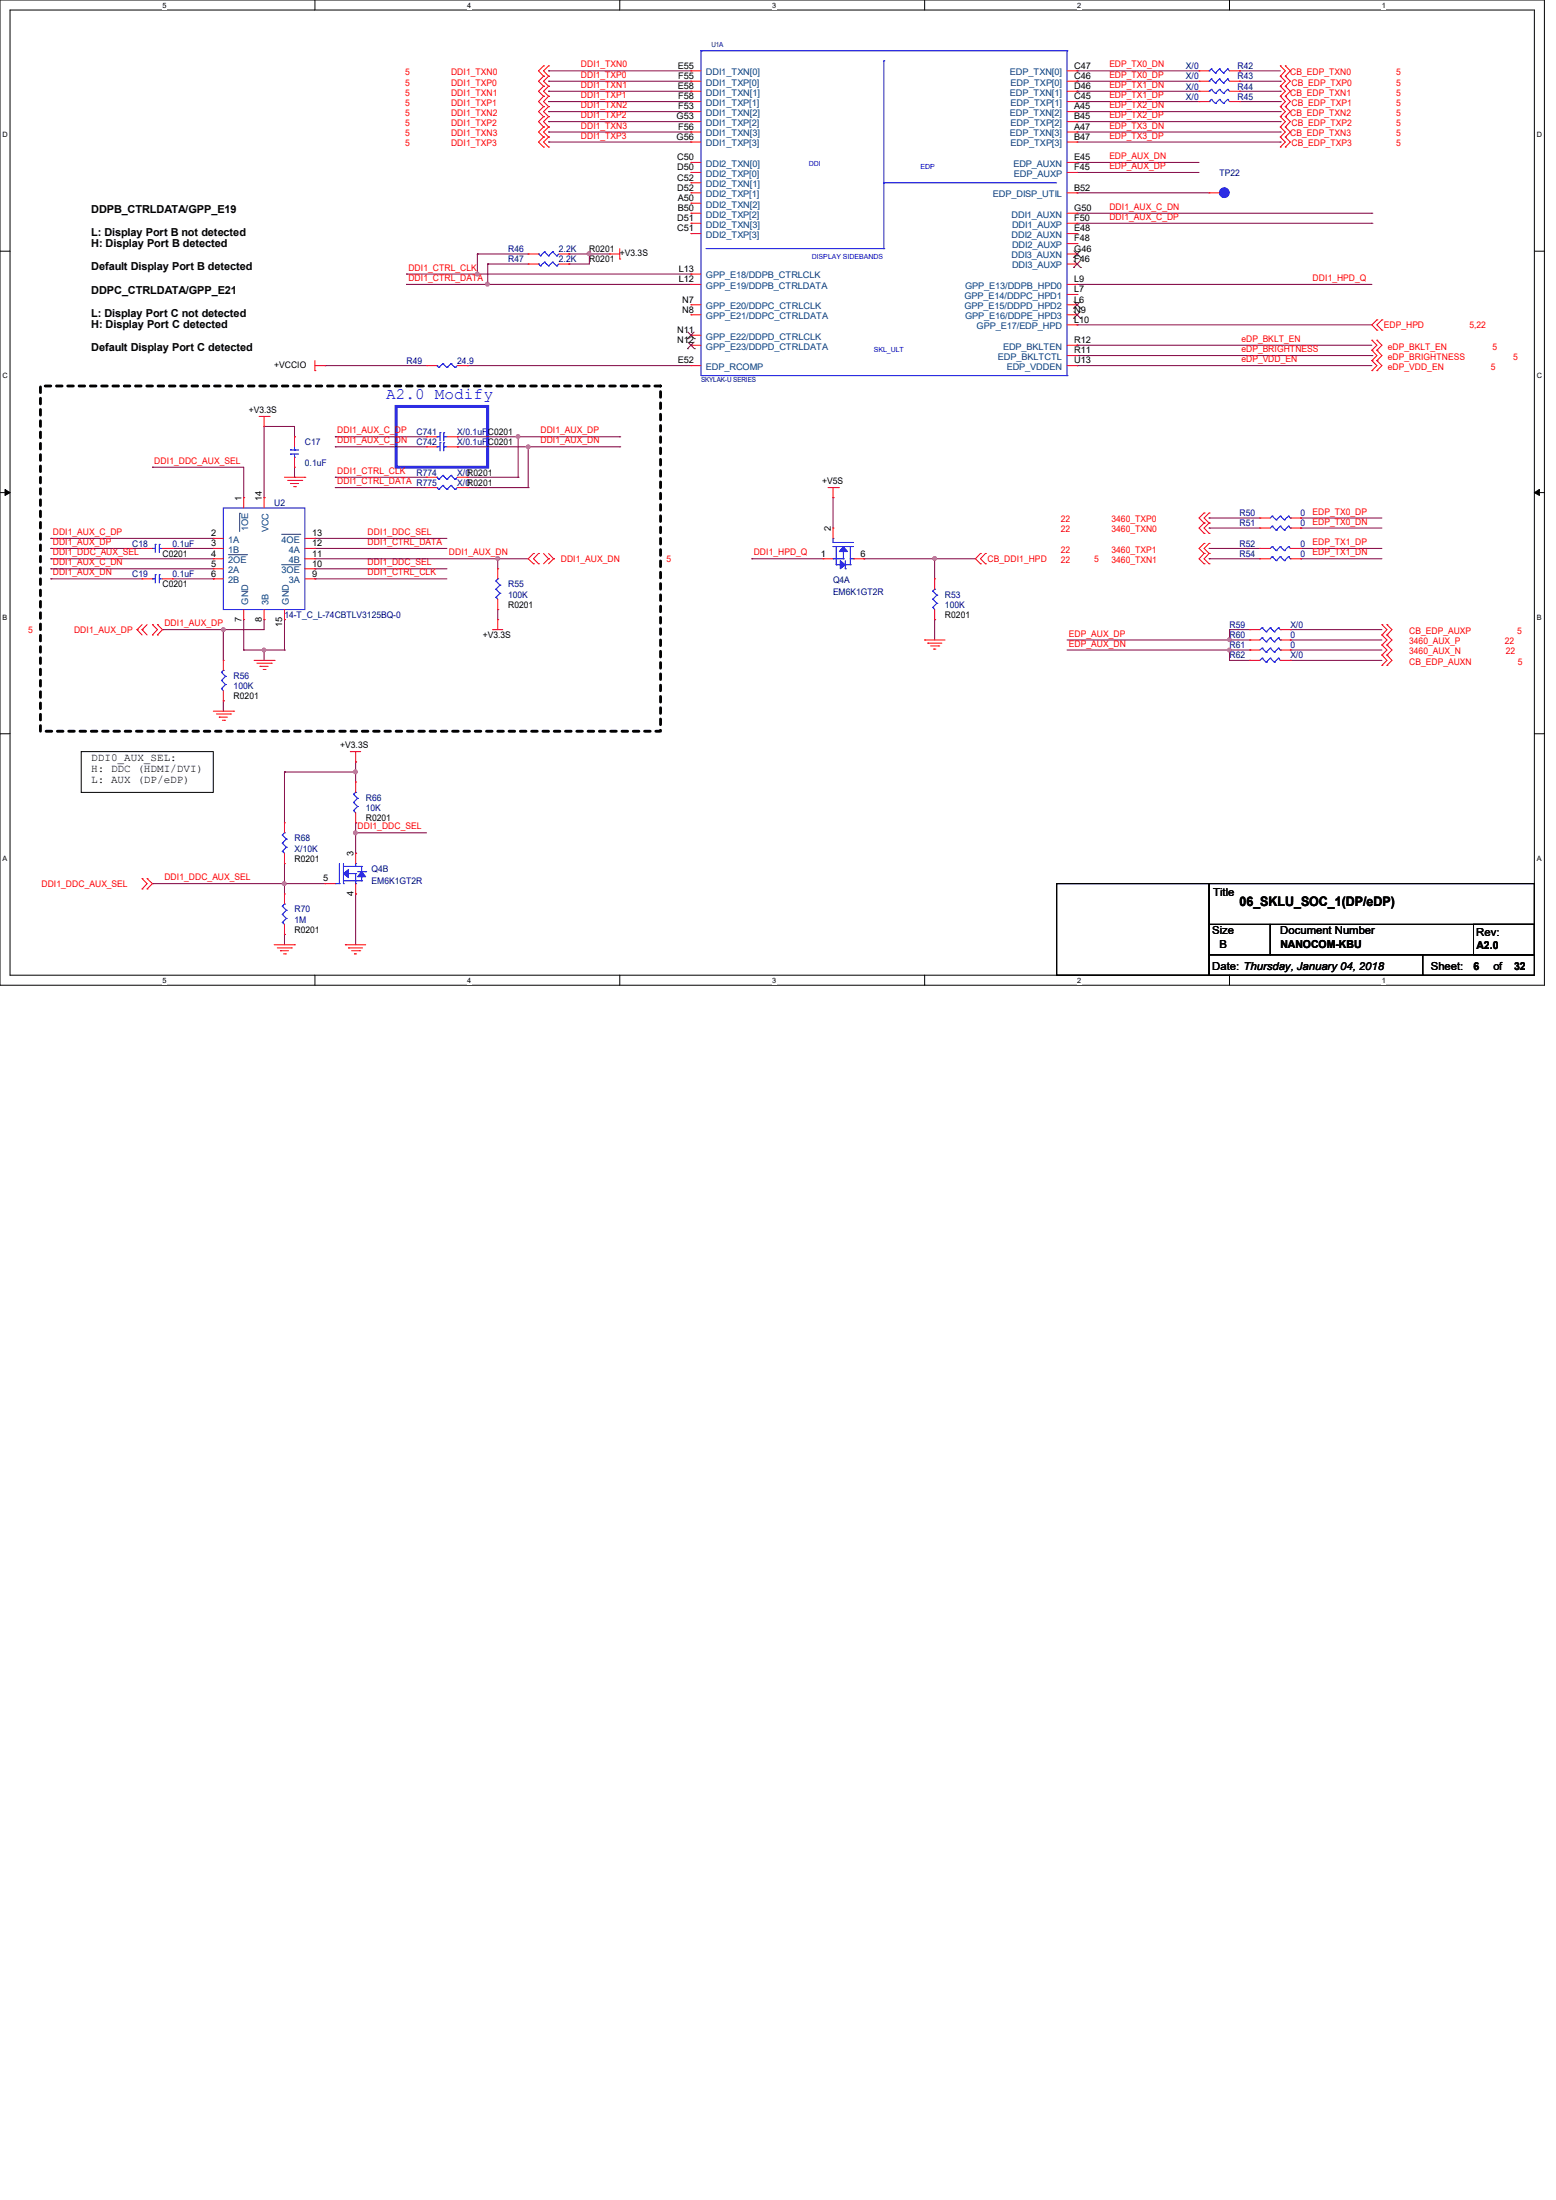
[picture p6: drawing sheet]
<svg xmlns="http://www.w3.org/2000/svg" width="210mm" height="297mm" viewBox="0 0 210 297" stroke-linecap="round" stroke-linejoin="round" font-family="sans-serif">
<path d="M0 0h208.4v133h-208.4zM1.4 1.4h205.7v130.3h-205.7z" fill="none" stroke="#000" stroke-width=".13"/>
<g fill="#fff">
<path d="M21.9 .1h.6v1.1h-.6z"/>
<path d="M21.9 131.8h.6v1.1h-.6z"/>
</g>
<path d="M42.5 0v1.4M42.5 131.7v1.3" fill="none" stroke="#000" stroke-width=".13"/>
<g fill="#fff">
<path d="M63.1 .1h.5v1.1h-.5z"/>
<path d="M63.1 131.8h.5v1.1h-.5z"/>
</g>
<path d="M83.7 0v1.4M83.7 131.7v1.3" fill="none" stroke="#000" stroke-width=".13"/>
<g fill="#fff">
<path d="M104.2 .1h.6v1.1h-.6z"/>
<path d="M104.2 131.8h.6v1.1h-.6z"/>
</g>
<path d="M124.8 0v1.4M124.8 131.7v1.3" fill="none" stroke="#000" stroke-width=".13"/>
<g fill="#fff">
<path d="M145.4 .1h.5v1.1h-.5z"/>
<path d="M145.4 131.8h.5v1.1h-.5z"/>
</g>
<path d="M165.9 0v1.4M165.9 131.7v1.3" fill="none" stroke="#000" stroke-width=".13"/>
<g fill="#fff">
<path d="M186.5 .1h.6v1.1h-.6z"/>
<path d="M186.5 131.8h.6v1.1h-.6z"/>
<path d="M.3 17.6h.8v1.1h-.8z"/>
<path d="M207.4 17.6h.8v1.1h-.8z"/>
<path d="M.3 50.2h.8v1.1h-.8z"/>
<path d="M207.4 50.2h.8v1.1h-.8z"/>
</g>
<path d="M0 33.9h1.4M207.1 33.9h1.3" fill="none" stroke="#000" stroke-width=".13"/>
<g fill="#fff">
<path d="M.3 82.8h.7v1.1h-.7z"/>
<path d="M207.4 82.8h.7v1.1h-.7z"/>
</g>
<path d="M0 66.5h1.4M207.1 66.5h1.3" fill="none" stroke="#000" stroke-width=".13"/>
<path d="M.7 66.1l.7 .4-.7 .4zM207.1 66.5l.7-.4v.8z" fill="#000" stroke="#000" stroke-width=".13"/>
<g fill="#fff">
<path d="M.3 115.3h.7v1.1h-.7z"/>
<path d="M207.4 115.3h.7v1.1h-.7z"/>
</g>
<path d="M0 99.1h1.4M207.1 99.1h1.3M11 101.5h17.8v5.5h-17.8zM142.6 119.3h20.6v12.4h-20.6zM163.2 119.3h43.9v5.5h-43.9zM163.2 124.8h8.2v4.1h-8.2zM163.2 128.9h28.8v2.8h-28.8zM171.4 124.8h35.7v4.1h-35.7zM192 128.9h15.1v2.8h-15.1zM198.9 124.8h8.2v4.1h-8.2z" fill="none" stroke="#000" stroke-width=".13"/>
<path d="M5.5 52.1h83.7v46.6h-83.7z" fill="none" stroke="#000" stroke-width=".38" stroke-dasharray=".8"/>
<path d="M53.5 54.9h12.3v8.2h-12.3z" fill="none" stroke="#00f" stroke-width=".38"/>
<g fill="none" stroke="#800040" stroke-width=".13">
<path d="M74 9.6h.1M74 11h.1M74 12.3h.1M74 13.7h.1M74 15.1h.1M74 16.4h.1M74 17.8h.1M74 19.2h.1M74 9.6h19.3M74 11h19.3M74 12.3h19.3M74 13.7h19.3"/>
<path d="M74 15.1h19.3M74 16.4h19.3M74 17.8h19.3M74 19.2h19.3M145.4 9.6h.1M145.4 11h.1M145.4 12.3h.1M145.4 13.7h.1M145.4 9.6h16.4M145.4 11h16.4M145.4 12.3h16.4M145.4 13.7h16.4"/>
<path d="M145.4 15.1h27.4M145.4 16.4h27.4M145.4 17.8h27.4M145.4 19.2h27.4M167.3 9.6h.1M167.3 9.6h5.5M167.3 11h5.5M167.3 12.3h5.5M167.3 13.7h5.5M172.8 15.1h.1M172.8 16.4h.1M172.8 17.8h.1"/>
<path d="M172.8 19.2h.1M172.8 11h.1M172.8 12.3h.1M172.8 13.7h.1M54.9 37h.1M54.9 38.4h.1M54.9 38.4h38.4M54.9 37h38.4M64.4 37h.1M64.4 34.3h.1M64.4 34.3h6.9M64.4 34.3v2.7"/>
<path d="M65.8 38.4h.1M65.8 35.6h.1M65.8 35.6h5.5M65.8 35.6v2.8M76.8 35.6h.1M76.8 34.3h.1M76.8 34.3h5.5M79.5 34.3h.1M79.5 34.3v1.3h-2.7M145.4 21.9h.1M145.4 23.3h.1M145.4 38.4h.1"/>
<path d="M145.4 26h.1M145.4 21.9h16.4M145.4 23.3h16.4M145.4 28.8h39.8M145.4 30.1h39.8M145.4 38.4h39.8M145.4 26h17.8M185.2 28.8h.1M185.2 30.1h.1M35.6 57.6h.1M35.6 57.6v9.6M35.6 57.6h4.2v1.4"/>
<path d="M39.8 59h.1M43.9 49.4h.1M43.9 49.4h13.7M45.3 59h.1M45.3 59h12.3M61.7 59h.1M61.7 59h22M63.1 49.4h.1M63.1 49.4h30.2M69.9 59h.1M69.9 59v5.4M83.7 59h.1"/>
<path d="M145.4 46.6h.1M145.4 49.4h.1M145.4 43.9h.1M145.4 46.6h39.8M145.4 48h39.8M145.4 49.4h39.8M145.4 43.9h39.8M185.2 48h.1M6.9 72.7h.1M6.9 74h.1M6.9 75.4h.1M6.9 78.1h.1"/>
<path d="M6.9 76.8h.1M6.9 75.4h21.9M6.9 74h12.3M6.9 72.7h21.9M6.9 78.1h12.3M6.9 76.8h21.9M20.6 63.1h.1M20.6 63.1h12.3v4.1M23.3 74h5.5M23.3 78.1h5.5M28.8 74h.1M28.8 78.1h.1"/>
<path d="M32.9 67.2h.1M35.6 67.2h.1M39.8 64.4h.1M39.8 63.1v1.3M42.5 76.8h.1M42.5 78.1h.1M42.5 74h.1M42.5 72.7h.1M42.5 75.4h28.8M42.5 74h17.8M42.5 72.7h17.8M42.5 78.1h17.8"/>
<path d="M42.5 76.8h17.8M45.3 64.4h.1M45.3 65.8h.1M45.3 60.3h.1M45.3 60.3h12.3M45.3 64.4h12.3M45.3 65.8h12.3M61.7 60.3h.1M61.7 60.3h22M63.1 64.4h6.8M63.1 65.8h8.2M67.2 75.4h.1"/>
<path d="M67.2 75.4v1.4M69.9 64.4h.1M71.3 65.8h.1M71.3 60.3h.1M71.3 60.3v5.5M83.7 60.3h.1M101.5 75.4h.1M101.5 75.4h9.6M112.4 67.2h.1M112.4 67.2v4.1M116.6 75.4h.1M116.6 75.4h15.1"/>
<path d="M126.2 75.4h.1M126.2 75.4v2.7M163.2 69.9h.1M163.2 71.3h.1M163.2 74h.1M163.2 75.4h.1M163.2 75.4h6.9M163.2 69.9h6.9M163.2 71.3h6.9M163.2 74h6.9M175.6 69.9h.1M175.6 71.3h.1"/>
<path d="M175.6 74h.1M175.6 75.4h.1M175.6 75.4h10.9M175.6 69.9h10.9M175.6 71.3h10.9M175.6 74h10.9M21.9 85h.1M30.1 94.6h.1M30.1 85h.1M30.1 85v4.2M30.1 94.6v1.4M32.9 87.8h.1"/>
<path d="M32.9 87.8h5.5M32.9 83.7v4.1M35.6 87.8h.1M35.6 83.7h.1M35.6 83.7v1.3h-13.7M35.6 87.8v1.4M38.4 83.7h.1M38.4 87.8h.1M38.4 83.7v4.1M67.2 82.3h.1M67.2 82.3v1.4M126.2 83.7h.1"/>
<path d="M126.2 83.7v2.7M144 86.4h24.7M144 87.8h24.7M165.9 87.8h.1M165.9 86.4h.1M165.9 85h.1M165.9 85v1.4M165.9 87.8v1.4h2.8M165.9 85h2.8M168.7 87.8h.1M168.7 89.2h.1M174.2 86.4h.1"/>
<path d="M174.2 87.8h.1M174.2 85h.1M174.2 89.2h.1M174.2 86.4h12.3M174.2 87.8h12.3M174.2 85h12.3M174.2 89.2h12.3M20.6 119.3h.1M20.6 119.3h23.3M38.4 104.2h.1M38.4 119.3h.1M38.4 104.2v6.9"/>
<path d="M38.4 116.6v4.1M38.4 104.2h9.6M48 104.2h.1M48 115.2h.1M48 112.4h.1M48 102.9h.1M48 111.1h.1M48 102.9v2.7M48 111.1v4.1M48 112.4h9.6M38.4 126.2h.1M38.4 126.2v1.4"/>
<path d="M48 120.7h.1M48 120.7v6.9"/>
</g>
<g fill="#f0f" stroke="#f0f" stroke-width=".13">
<circle cx="65.8" cy="38.4" r=".25"/>
<circle cx="64.4" cy="37" r=".25"/>
<circle cx="79.5" cy="34.2" r=".25"/>
<circle cx="48" cy="112.4" r=".25"/>
<circle cx="48" cy="104.2" r=".25"/>
<circle cx="38.4" cy="119.3" r=".25"/>
<circle cx="126.2" cy="75.4" r=".25"/>
<circle cx="165.9" cy="86.3" r=".24"/>
<circle cx="165.9" cy="87.7" r=".24"/>
<circle cx="35.6" cy="87.7" r=".24"/>
<circle cx="30.1" cy="85" r=".25"/>
<circle cx="67.2" cy="75.4" r=".25"/>
<circle cx="69.9" cy="58.9" r=".24"/>
<circle cx="71.3" cy="60.3" r=".25"/>
</g>
<g fill="none" stroke="#f00" stroke-width=".13">
<path d="M73.4 8.9h.1M73.4 10.3h.1M73.4 11.6h.1M73.4 13h.1M73.4 14.4h.1M73.4 15.7h.1M73.4 17.1h.1M73.4 18.5h.1M73.4 19.9h.1M73.4 8.9l-.7 .7 .7 .7M73.4 10.3l-.7 .7 .7 .6M73.4 11.6l-.7 .7 .7 .7"/>
<path d="M73.4 13l-.7 .7 .7 .7M73.4 14.4l-.7 .7 .7 .6M73.4 15.7l-.7 .7 .7 .7M73.4 17.1l-.7 .7 .7 .7M73.4 18.5l-.7 .7 .7 .7M74 8.9h.1M74 10.3h.1M74 11.6h.1M74 13h.1M74 14.4h.1M74 15.7h.1M74 17.1h.1"/>
<path d="M74 18.5h.1M74 19.9h.1M74 8.9l-.6 .7 .6 .7M74 10.3l-.6 .7 .6 .6M74 11.6l-.6 .7 .6 .7M74 13l-.6 .7 .6 .7M74 14.4l-.6 .7 .6 .6M74 15.7l-.6 .7 .6 .7M74 17.1l-.6 .7 .6 .7M74 18.5l-.6 .7 .6 .7M93.3 9.6h.1M93.3 12.3h.1"/>
<path d="M93.3 15.1h.1M93.3 17.8h.1M93.3 11h.1M93.3 13.7h.1M93.3 16.4h.1M93.3 19.2h.1M93.3 13.7h1.3M93.3 11h1.3M93.3 12.3h1.3M93.3 9.6h1.3M93.3 15.1h1.3M93.3 17.8h1.3"/>
<path d="M93.3 16.4h1.3M93.3 19.2h1.3M144 13.7h1.4M144 11h1.4M144 12.3h1.4M144 9.6h1.4M144 15.1h1.4M144 17.8h1.4M144 16.4h1.4M144 19.2h1.4M145.4 9.6h.1M145.4 12.3h.1"/>
<path d="M145.4 15.1h.1M145.4 17.8h.1M145.4 11h.1M145.4 13.7h.1M145.4 16.4h.1M145.4 19.2h.1M161.8 13.7h.1M161.8 11h.1M161.8 12.3h.1M161.8 9.6h.1M161.8 13.7h1.4M161.8 11h1.4"/>
<path d="M161.8 12.3h1.4M161.8 9.6h1.4M165.9 13.7h1.4M165.9 11h1.4M165.9 12.3h1.4M165.9 9.6h1.4M167.3 13.7h.1M167.3 11h.1M167.3 12.3h.1M167.3 9.6h.1M172.8 10.3h.1M172.8 11.6h.1"/>
<path d="M172.8 8.9h.1M172.8 13h.1M172.8 14.4h.1M172.8 15.7h.1M172.8 17.1h.1M172.8 18.5h.1M172.8 19.9h.1M172.8 10.3l.7 .7-.7 .6M172.8 8.9l.7 .7-.7 .7M172.8 13l.7 .7-.7 .7M172.8 11.6l.7 .7-.7 .7M172.8 15.7l.7 .7-.7 .7"/>
<path d="M172.8 14.4l.7 .7-.7 .6M172.8 18.5l.7 .7-.7 .7M172.8 17.1l.7 .7-.7 .7M173.5 10.3h.1M173.5 11.6h.1M173.5 8.9h.1M173.5 13h.1M173.5 14.4h.1M173.5 15.7h.1M173.5 17.1h.1M173.5 18.5h.1M173.5 19.9h.1"/>
<path d="M173.5 10.3l.7 .7-.7 .6M173.5 8.9l.7 .7-.7 .7M173.5 13l.7 .7-.7 .7M173.5 11.6l.7 .7-.7 .7M173.5 15.7l.7 .7-.7 .7M173.5 14.4l.7 .7-.7 .6M173.5 18.5l.7 .7-.7 .7M173.5 17.1l.7 .7-.7 .7M71.3 34.3h.1M71.3 35.6h.1M71.3 34.3h1.4M71.3 35.6h1.4"/>
<path d="M75.4 34.3h1.4M75.4 35.6h1.4M76.8 34.3h.1M76.8 35.6h.1M82.3 34.3h.1M82.3 34.3h1.4M83.7 35h.1M83.7 33.6v1.4M93.3 21.9h.1M93.3 24.7h.1M93.3 27.4h.1M93.3 30.1h.1"/>
<path d="M93.3 23.3h.1M93.3 26h.1M93.3 28.8h.1M93.3 31.5h.1M93.3 37h.1M93.3 38.4h.1M93.3 26h1.3M93.3 28.8h1.3M93.3 30.1h1.3M93.3 31.5h1.3M93.3 21.9h1.3M93.3 24.7h1.3"/>
<path d="M93.3 27.4h1.3M93.3 23.3h1.3M93.3 38.4h1.3M93.3 37h1.3M144 34.3h1.4M144 35.6h1.4M144 26h1.4M144 28.8h1.4M144 30.1h1.4M144 31.5h1.4M144 32.9h1.4M144 21.9h1.4"/>
<path d="M144 23.3h1.4M144 38.4h1.4M144 39.8h1.4M145.4 28.8h.1M145.4 30.1h.1M145.4 31.5h.1M145.4 32.9h.1M145.4 34.3h.1M145.4 35.6h.1M145.4 21.9h.1M145.4 23.3h.1M145.4 26h.1"/>
<path d="M145.4 38.4h.1M145.4 39.8h.1M163.2 26h.1M163.2 26h1.4M35 56.2h1.3M35.6 57.6h.1M35.6 56.2v1.4M36.3 56.2h.1M39.8 59h.1M39.8 59v1.3M42.5 50h.1M42.5 49.4h1.4"/>
<path d="M42.5 48.7v1.3M43.9 49.4h.1M57.6 49.4h.1M57.6 59h.1M57.6 49.4h1.4M57.6 59h1.4M60.3 59h1.4M61.7 59h.1M61.7 49.4h1.4M63.1 49.4h.1M93.3 49.4h.1M93.3 41.1h.1"/>
<path d="M93.3 42.5h.1M93.3 45.3h.1M93.3 46.6h.1M93.3 49.4h1.3M93.3 41.1h1.3M93.3 42.5h1.3M93.3 45.3h1.3M93.3 46.6h1.3M144 49.4h1.4M144 41.1h1.4M144 42.5h1.4M144 43.9h1.4"/>
<path d="M144 46.6h1.4M144 48h1.4M145.4 41.1h.1M145.4 42.5h.1M145.4 43.9h.1M145.4 48h.1M145.4 46.6h.1M145.4 49.4h.1M185.2 45.9h.1M185.2 47.3h.1M185.2 48.7h.1M185.2 50h.1"/>
<path d="M185.2 45.9l.6 .7-.6 .7M185.2 47.3l.6 .7-.6 .7M185.2 48.7l.6 .7-.6 .6M185.8 45.9h.1M185.8 47.3h.1M185.8 48.7h.1M185.8 50h.1M185.8 43.2h.1M185.8 44.6h.1M185.8 45.9l.7 .7-.7 .7M185.8 47.3l.7 .7-.7 .7M185.8 48.7l.7 .7-.7 .6"/>
<path d="M185.8 43.2l-.6 .7 .6 .7M186.5 44.6h.1M186.5 43.2h.1M186.5 43.2l-.7 .7 .7 .7M19.2 74h.1M19.2 78.1h.1M19.2 74h1.4M19.2 78.1h1.4M21.9 74h1.4M21.9 78.1h1.4M23.3 74h.1M23.3 78.1h.1"/>
<path d="M28.8 72.7h.1M28.8 74h.1M28.8 75.4h.1M28.8 76.8h.1M28.8 78.1h.1M28.8 74h1.3M28.8 75.4h1.3M28.8 78.1h1.3M28.8 72.7h1.3M28.8 76.8h1.3M32.9 67.2h.1M32.9 67.2v1.4"/>
<path d="M35.6 67.2h.1M35.6 67.2v1.4M38.4 64.4h2.7M38.8 64.9h1.9M39.2 65.3h.1M39.2 65.3h1.1M39.6 65.7h.3M39.8 63.1h.1M39.8 61.7v1.4M39.9 65.7h.1M40.7 64.9h.1M41.1 64.4h.1"/>
<path d="M41.1 74h1.4M41.1 75.4h1.4M41.1 78.1h1.4M41.1 72.7h1.4M41.1 76.8h1.4M42.5 78.1h.1M42.5 76.8h.1M42.5 75.4h.1M42.5 74h.1M42.5 72.7h.1M57.6 60.3h.1M57.6 64.4h.1"/>
<path d="M57.6 65.8h.1M57.6 65.8h1.4M57.6 64.4h1.4M57.6 60.3h1.4M60.3 60.3h1.4M61.7 60.3h.1M61.7 65.8h1.4M61.7 64.4h1.4M63.1 64.4h.1M63.1 65.8h.1M67.2 76.8h.1M67.2 76.8v1.3"/>
<path d="M72 74.7h.1M72 76.1h.1M72 74.7l-.7 .7 .7 .7M72.7 76.1h.1M72.7 74.7h.1M72.7 74.7l-.7 .7 .7 .7M73.4 74.7l.6 .7M74 75.4h.1M74 75.4l-.6 .7M74 74.7l.7 .7M74.7 75.4h.1M74.7 75.4l-.7 .7"/>
<path d="M111.1 75.4h.1M111.1 75.4h1.3M111.8 65.8h1.4M112.4 67.2h.1M112.4 71.3h.1M112.4 65.8v1.4M112.4 71.3v1.4M113.2 65.8h.1M115.2 75.4h1.4M116.6 75.4h.1M126.2 78.1h.1M126.2 78.1v1.4"/>
<path d="M132.3 74.7h.1M132.3 76.1h.1M132.3 74.7l-.6 .7 .6 .7M133 76.1h.1M133 74.7h.1M133 74.7l-.7 .7 .7 .7M162.5 69.3h.1M162.5 70.6h.1M162.5 72h.1M162.5 73.4h.1M162.5 74.7h.1M162.5 76.1h.1"/>
<path d="M162.5 70.6l-.7 .7 .7 .7M162.5 69.3l-.7 .6 .7 .7M162.5 73.4l-.7 .6 .7 .7M162.5 74.7l-.7 .7 .7 .7M163.2 69.3h.1M163.2 70.6h.1M163.2 72h.1M163.2 73.4h.1M163.2 74.7h.1M163.2 76.1h.1M163.2 69.3l-.7 .6 .7 .7M163.2 70.6l-.7 .7 .7 .7"/>
<path d="M163.2 73.4l-.7 .6 .7 .7M163.2 74.7l-.7 .7 .7 .7M170.1 75.4h.1M170.1 69.9h.1M170.1 74h.1M170.1 71.3h.1M170.1 74h1.3M170.1 75.4h1.3M170.1 69.9h1.3M170.1 71.3h1.3M174.2 74h1.4M174.2 75.4h1.4"/>
<path d="M174.2 69.9h1.4M174.2 71.3h1.4M175.6 75.4h.1M175.6 69.9h.1M175.6 74h.1M175.6 71.3h.1M18.5 85h.1M18.5 85l.7 .7M19.2 85h.1M19.2 85l.7 .7M19.2 84.3l-.7 .7M19.9 84.3l-.7 .7"/>
<path d="M20.6 85.7h.1M20.6 84.3h.1M20.6 84.3l.7 .7-.7 .7M21.3 84.3h.1M21.3 85.7h.1M21.3 84.3l.6 .7-.6 .7M28.8 96h2.7M29.2 96.4h1.9M29.6 96.8h.1M29.6 96.8h1.1M30 97.2h.3M30.1 94.6h.1"/>
<path d="M30.1 89.2h.1M30.1 89.2v1.3M30.1 93.3v1.3M30.3 97.2h.1M31.1 96.4h.1M31.5 96h.1M32.9 83.7h.1M32.9 82.3v1.4M34.3 89.2h2.7M34.7 89.5h1.9M35.1 90h.1M35.1 90h1.1"/>
<path d="M35.5 90.4h.3M35.6 83.7h.1M35.6 82.3v1.4M35.8 90.4h.1M36.6 89.5h.1M37 89.2h.1M38.4 83.7h.1M38.4 82.3v1.4M66.5 85h.1M66.5 85h1.4M67.2 83.7h.1M67.2 82.3h.1"/>
<path d="M67.2 80.9v1.4M67.2 83.7v1.3M124.8 86.4h.1M124.8 86.4h2.8M125.2 86.8h.1M125.2 86.8h1.9M125.6 87.2h1.1M126 87.6h.1M126 87.6h.3M126.2 83.7h.1M126.2 82.3v1.4M126.7 87.2h.1"/>
<path d="M168.7 86.4h.1M168.7 87.8h.1M168.7 89.2h.1M168.7 85h.1M168.7 86.4h1.4M168.7 89.2h1.4M168.7 85h1.4M168.7 87.8h1.4M172.8 86.4h1.4M172.8 89.2h1.4M172.8 85h1.4M172.8 87.8h1.4"/>
<path d="M174.2 86.4h.1M174.2 87.8h.1M174.2 89.2h.1M174.2 85h.1M186.5 85.7h.1M186.5 87.1h.1M186.5 88.4h.1M186.5 84.3h.1M186.5 89.8h.1M186.5 85.7l.7 .7-.7 .7M186.5 87.1l.7 .7-.7 .6M186.5 84.3l.7 .7-.7 .7"/>
<path d="M186.5 88.4l.7 .8-.7 .6M187.2 85.7h.1M187.2 87.1h.1M187.2 88.4h.1M187.2 84.3h.1M187.2 89.8h.1M187.2 85.7l.7 .7-.7 .7M187.2 87.1l.7 .7-.7 .6M187.2 84.3l.7 .7-.7 .7M187.2 88.4l.7 .8-.7 .6M19.2 118.6h.1M19.2 118.6l.7 .7-.7 .7"/>
<path d="M19.9 118.6h.1M19.9 118.6l.7 .7-.7 .7M38.4 116.6h.1M38.4 111.1h.1M38.4 111.1v1.3M38.4 115.2v1.4M43.9 119.3h.1M43.9 119.3h1.4M47.3 101.5h.1M47.3 101.5h1.4M48 102.9h.1M48 115.2h.1"/>
<path d="M48 111.1h.1M48 105.6h.1M48 101.5v1.4M48 105.6v1.4M48 109.7v1.4M48 115.2v1.4M48 119.3v1.4M19.2 120h.1M19.9 120h.1M37 127.6h2.8M37.4 128h1.9M37.8 128.4h.1"/>
<path d="M37.8 128.4h1.1M38.3 128.8h.2M38.4 126.2h.1M38.4 120.7h.1M38.4 120.7v1.3M38.4 124.8v1.4M38.5 128.8h.1M39.3 128h.1M39.8 127.6h.1M46.6 127.6h.1M46.6 127.6h2.8M47 128h.1"/>
<path d="M47 128h1.9M47.5 128.4h1.1M47.8 128.8h.1M47.8 128.8h.3M48 120.7h.1M48.6 128.4h.1"/>
</g>
<g fill="none" stroke="#00f" stroke-width=".13">
<path d="M94.6 6.9h.1M94.6 6.9v43.8h49.4M94.6 6.9h49.4M119.3 8.2h.1M119.3 8.2v25.4M144 6.9h.1M144 6.9v43.8M163.2 13.7h.1M163.2 11h.1M163.2 12.3h.1M163.2 9.6h.1M163.5 13.4h.1"/>
<path d="M163.5 10.7h.1M163.5 12.1h.1M163.5 9.3h.1M163.5 13.4l.5 .6M163.5 13.4l-.3 .3M163.5 10.7l.5 .5M163.5 10.7l-.3 .3M163.5 12.1l.5 .5M163.5 12.1l-.3 .2M163.5 9.3l.5 .6M163.5 9.3l-.3 .3M164 14h.1"/>
<path d="M164 11.2h.1M164 12.6h.1M164 9.9h.1M164.6 13.4h.1M164.6 10.7h.1M164.6 12.1h.1M164.6 9.3h.1M164.6 13.4l.5 .6M164.6 13.4l-.6 .6M164.6 10.7l.5 .5M164.6 10.7l-.6 .5M164.6 12.1l.5 .5"/>
<path d="M164.6 12.1l-.6 .5M164.6 9.3l.5 .6M164.6 9.3l-.6 .6M165.1 14h.1M165.1 11.2h.1M165.1 12.6h.1M165.1 9.9h.1M165.7 13.4h.1M165.7 10.7h.1M165.7 12.1h.1M165.7 9.3h.1M165.7 13.4l.2 .3"/>
<path d="M165.7 13.4l-.6 .6M165.7 10.7l.2 .3M165.7 10.7l-.6 .5M165.7 12.1l.2 .2M165.7 12.1l-.6 .5M165.7 9.3l.2 .3M165.7 9.3l-.6 .6M72.7 34.3h.1M72.7 35.6h.1M72.7 34.3l.2 .2M72.7 35.6l.2 .3M72.9 34.5h.1"/>
<path d="M72.9 35.9h.1M73.5 34h.1M73.5 35.4h.1M73.5 34l-.6 .5M73.5 34l.5 .5M73.5 35.4l-.6 .5M73.5 35.4l.5 .5M74 34.5h.1M74 35.9h.1M74.6 34h.1M74.6 35.4h.1M74.6 34l.5 .5"/>
<path d="M74.6 34l-.6 .5M74.6 35.4l.5 .5M74.6 35.4l-.6 .5M75.1 34.5h.1M75.1 35.9h.1M75.4 34.3l-.3 .2M75.4 35.6l-.3 .3M95.3 33.6h24M119.3 33.6h.1M119.3 24.7h.1M119.3 24.7h23.3M59 49.4h.1"/>
<path d="M59 59h.1M59 49.4l.2 .2M59 59h.4M59.2 49.6h.1M59.4 59.8h.1M59.4 58.4h.1M59.4 58.4v1.1M59.4 59.8v1.1M59.8 49.1h.1M59.8 49.1l-.6 .5M59.8 49.1l.5 .5M59.9 59.8h.1"/>
<path d="M59.9 58.4h.1M59.9 59h.1M59.9 58.4v1.1M59.9 59.8v1.1M59.9 59h.4M60.3 49.6h.1M60.9 49.1h.1M60.9 49.1l.5 .5M60.9 49.1l-.6 .5M61.4 49.6h.1M61.7 49.4l-.3 .2M144 50.7h.1"/>
<path d="M20.6 74h.1M20.6 78.1h.1M20.6 74h.4M20.6 78.1h.4M21 73.5h.1M21 77.6h.1M21 73.5v1.1M21 77.6v1.1M21.5 73.5h.1M21.5 74h.1M21.5 77.6h.1M21.5 78.1h.1"/>
<path d="M21.5 74h.4M21.5 73.5v1.1M21.5 77.6v1.1M21.5 78.1h.4M30.1 68.6h11v13.7h-11zM39.2 61.3h.1M39.2 60.7h.1M39.2 61.3h1.1M39.2 60.7h1.1M39.8 61.7h.1M39.8 60.7h.1M39.8 60.3v.4"/>
<path d="M39.8 61.3v.4M59 60.3h.1M59 64.4h.1M59 65.8h.1M59 60.3h.4M59 64.4l.2 .3M59 65.8l.2 .3M59.2 64.7h.1M59.2 66.1h.1M59.8 64.2h.1M59.8 65.5h.1M59.8 64.2l-.6 .5"/>
<path d="M59.8 64.2l.5 .5M59.8 65.5l-.6 .6M59.8 65.5l.5 .6M59.9 60.3h.1M59.9 60.3h.4M60.3 64.7h.1M60.3 66.1h.1M60.9 64.2h.1M60.9 65.5h.1M60.9 64.2l.5 .5M60.9 64.2l-.6 .5M60.9 65.5l.5 .6"/>
<path d="M60.9 65.5l-.6 .6M61.4 64.7h.1M61.4 66.1h.1M61.7 64.4l-.3 .3M61.7 65.8l-.3 .3M66.9 78.4h.1M66.9 79.5h.1M66.9 78.4l.6 .6M66.9 79.5l.6 .6M67.2 78.1h.1M67.2 78.1l-.3 .3M67.5 79h.1"/>
<path d="M67.5 79l-.6 .5M112.4 73.8h.1M112.4 73.2h.1M112.4 72.7h.1M112.4 75.4h.1M112.4 73.8h2.8M112.4 73.2h2.8M112.4 72.7v.5M112.4 75.4h1.4M112.9 75.4h.1M112.9 76.2h.1M112.9 73.8v2.4"/>
<path d="M112.9 76.2h.5M113.4 76.2h.1M113.8 75.4h.1M113.8 74.5v.9M114.1 76.2h.1M114.1 76.8h.1M114.1 76.2h.7M114.1 75.7v1.1M114.8 75.4h.1M114.8 76.2h.1M114.8 73.8v2.4M114.8 75.4h.4"/>
<path d="M115.2 75.4h.1M125.9 79.8h.1M125.9 79.8l.5 .5M126.2 79.5h.1M126.2 79.5l-.3 .3M171.7 75.1h.1M171.7 69.7h.1M171.7 73.8h.1M171.7 71h.1M171.7 75.1l-.3 .3M171.7 75.1l.6 .6M171.7 69.7l-.3 .2"/>
<path d="M171.7 69.7l.6 .5M171.7 73.8l-.3 .2M171.7 73.8l.6 .5M171.7 71l-.3 .3M171.7 71l.6 .6M172.3 75.7h.1M172.3 70.2h.1M172.3 74.3h.1M172.3 71.6h.1M172.8 75.1h.1M172.8 69.7h.1M172.8 73.8h.1"/>
<path d="M172.8 71h.1M172.8 75.1l-.5 .6M172.8 75.1l.6 .6M172.8 69.7l-.5 .5M172.8 69.7l.6 .5M172.8 73.8l-.5 .5M172.8 73.8l.6 .5M172.8 71l-.5 .6M172.8 71l.6 .6M173.4 75.7h.1M173.4 70.2h.1M173.4 74.3h.1"/>
<path d="M173.4 71.6h.1M173.9 75.1h.1M173.9 69.7h.1M173.9 73.8h.1M173.9 71h.1M173.9 75.1l-.5 .6M173.9 75.1l.3 .3M173.9 69.7l-.5 .5M173.9 69.7l.3 .2M173.9 73.8l-.5 .5M173.9 73.8l.3 .2M173.9 71l-.5 .6"/>
<path d="M173.9 71l.3 .3M174.2 75.4h.1M174.2 69.9h.1M174.2 74h.1M174.2 71.3h.1M29.9 90.8h.1M29.9 93h.1M29.9 91.9h.1M29.9 90.8l.5 .5M29.9 93l.2 .3M29.9 91.9l.5 .5M30.1 90.5h.1"/>
<path d="M30.1 90.5l-.2 .3M30.4 92.4h.1M30.4 91.3h.1M30.4 92.4l-.5 .6M30.4 91.3l-.5 .6M66.9 80.6h.1M66.9 80.6l.3 .3M67.5 80.1h.1M67.5 80.1l-.6 .5M125.9 82h.1M125.9 80.9h.1M125.9 82l.3 .3"/>
<path d="M125.9 80.9l.5 .5M126.4 81.4h.1M126.4 80.3h.1M126.4 81.4l-.5 .6M126.4 80.3l-.5 .6M170.3 86.1h.1M170.3 87.5h.1M170.3 88.9h.1M170.3 84.8h.1M170.3 86.1l-.2 .3M170.3 86.1l.6 .6M170.3 87.5l-.2 .3"/>
<path d="M170.3 87.5l.6 .6M170.3 88.9l-.2 .3M170.3 88.9l.6 .5M170.3 84.8l-.2 .2M170.3 84.8l.6 .5M170.9 86.7h.1M170.9 88.1h.1M170.9 89.4h.1M170.9 85.3h.1M171.4 86.1h.1M171.4 87.5h.1M171.4 88.9h.1"/>
<path d="M171.4 84.8h.1M171.4 86.1l-.5 .6M171.4 86.1l.6 .6M171.4 87.5l-.5 .6M171.4 87.5l.6 .6M171.4 88.9l-.5 .5M171.4 88.9l.6 .5M171.4 84.8l-.5 .5M171.4 84.8l.6 .5M172 86.7h.1M172 88.1h.1M172 89.4h.1"/>
<path d="M172 85.3h.1M172.6 86.1h.1M172.6 87.5h.1M172.6 88.9h.1M172.6 84.8h.1M172.6 86.1l-.6 .6M172.6 86.1l.2 .3M172.6 87.5l-.6 .6M172.6 87.5l.2 .3M172.6 88.9l-.6 .5M172.6 88.9l.2 .3M172.6 84.8l-.6 .5"/>
<path d="M172.6 84.8l.2 .2M172.8 86.4h.1M172.8 87.8h.1M172.8 89.2h.1M172.8 85h.1M38.1 112.7h.1M38.1 114.9h.1M38.1 113.8h.1M38.1 112.7l.6 .6M38.1 114.9l.3 .3M38.1 113.8l.6 .6M38.4 112.4h.1"/>
<path d="M38.4 112.4l-.3 .3M38.7 114.4h.1M38.7 113.3h.1M38.7 114.4l-.6 .5M38.7 113.3l-.6 .5M45.3 119.3h.1M45.3 119.3h.5M45.8 119.3h.1M45.8 116.6v2.7M46.4 119.3h.1M46.4 116.6v2.7M46.4 117h2.4"/>
<path d="M46.4 118.9h2.4M47 117.9h1M47.7 107.2h.1M47.7 109.4h.1M47.7 108.3h.1M47.7 107.2l.6 .6M47.7 109.4l.3 .3M47.7 108.3l.6 .6M48 117h.1M48 118.9h.1M48 117.9h.1M48 119.3h.1"/>
<path d="M48 116.6h.1M48 107h.1M48 116.6v.4M48 117.9v1.4M48 107l-.3 .2M48.3 108.9h.1M48.3 107.8h.1M48.3 117.7h1.1M48.3 108.9l-.6 .5M48.3 107.8l-.6 .5M48.8 118.9h.1M48.8 118.4h.1"/>
<path d="M48.8 117h.1M48.8 117.7h.1M48.8 117v.7M48.8 118.4v.5M49.4 117.7h.1M38.1 122.3h.1M38.1 124.5h.1M38.1 123.4h.1M38.1 122.3l.6 .6M38.1 124.5l.3 .3M38.1 123.4l.6 .6M38.4 122h.1"/>
<path d="M38.4 122l-.3 .3M38.7 124h.1M38.7 122.9h.1M38.7 124l-.6 .5M38.7 122.9l-.6 .5"/>
</g>
<g fill="#00f" stroke="#00f" stroke-width=".13">
<path d="M113.8 73.8l.6 .7h-1.1z" fill-rule="evenodd"/>
<path d="M113.4 75.7l.7 .5-.7 .6z" fill-rule="evenodd"/>
<path d="M46.4 117.9l.6-.5v1.1z" fill-rule="evenodd"/>
<path d="M48.8 117.7l.6 .7h-1.1z" fill-rule="evenodd"/>
<circle cx="165.2" cy="26" r=".66"/>
</g>
<path d="M30.8 74.9h2.5M32.3 69.3h.1M32.3 69.3v2.5M33.3 74.9h.1M38 76.2h2.5M38 72.1h2.5M40.5 76.2h.1M40.5 72.1h.1" fill="none" stroke="#004080" stroke-width=".13"/>
<g fill="none" stroke="#804000" stroke-width=".13">
<path d="M144.9 34.8h.1M144.9 36.1h.1M144.9 33.9l.9 .9M144.9 35.2l.9 .9M145.8 33.9l-.9 .9M145.8 35.2l-.9 .9M145.8 34.8h.1M145.8 36.1h.1M92.8 45.7h.1M92.8 47.1h.1M92.8 44.8l.9 .9M92.8 46.2l.9 .9"/>
<path d="M93.7 44.8l-.9 .9M93.7 46.2l-.9 .9M93.7 45.7h.1M93.7 47.1h.1M144.9 41.6h.1M144.9 43h.1M144.9 40.7l.9 .9M144.9 42.1l.9 .9M145.8 40.7l-.9 .9M145.8 42.1l-.9 .9M145.8 41.6h.1M145.8 43h.1"/>
</g>
<text font-size="2.2" fill="#00f" x="52.1" y="53.9">A2.0 Modify</text>
<text font-size="1.8" x="167.3" y="122.3">06_SKLU_SOC_1(DP/eDP)</text>
<g font-size="1.5">
<text x="12.3" y="28.8">DDPB_CTRLDATA/GPP_E19</text>
<text x="12.3" y="31.8">L: Display Port B not detected</text>
<text x="12.3" y="33.4">H: Display Port B detected</text>
<text x="12.3" y="36.4">Default Display Port B detected</text>
<text x="12.3" y="39.8">DDPC_CTRLDATA/GPP_E21</text>
<text x="12.3" y="42.8">L: Display Port C not detected</text>
<text x="12.3" y="44.3">H: Display Port C detected</text>
<text x="12.3" y="47.4">Default Display Port C detected</text>
<text x="12.3" y="102.7">DDI0_AUX_SEL:</text>
<text x="12.3" y="104.2">H: DDC (HDMI/DVI)</text>
<text x="12.3" y="105.7">L: AUX (DP/eDP)</text>
<text x="163.7" y="120.9">Title</text>
<text x="163.6" y="130.9">Date: Thursday, January 04, 2018</text>
<text x="163.6" y="126.2">Size</text>
<text x="164.6" y="127.9">B</text>
<text x="172.8" y="126.2">Document Number</text>
<text x="172.8" y="127.9">NANOCOM-KBU</text>
<text x="193.1" y="130.9">Sheet:</text>
<text x="198.9" y="130.9">6</text>
<text x="199.3" y="126.4">Rev:</text>
<text x="199.3" y="128.1">A2.0</text>
<text x="201.6" y="130.9">of</text>
<text x="204.3" y="130.9">32</text>
</g>
<g font-size="1.2" fill="#f00">
<text x="54.7" y="10.2">5</text>
<text x="54.7" y="11.6">5</text>
<text x="60.9" y="10.2">DDI1_TXN0</text>
<text x="60.9" y="11.6">DDI1_TXP0</text>
<text x="78.4" y="9.1">DDI1_TXN0</text>
<text x="78.4" y="10.5">DDI1_TXP0</text>
<text x="78.4" y="11.9">DDI1_TXN1</text>
<text x="149.7" y="9.1">EDP_TX0_DN</text>
<text x="149.7" y="10.5">EDP_TX0_DP</text>
<text x="149.7" y="11.9">EDP_TX1_DN</text>
<text x="174.2" y="10.2">CB_EDP_TXN0</text>
<text x="174.3" y="11.6">CB_EDP_TXP0</text>
<text x="188.4" y="11.6">5</text>
<text x="188.4" y="10.2">5</text>
<text x="54.7" y="12.9">5</text>
<text x="54.7" y="14.3">5</text>
<text x="54.7" y="15.7">5</text>
<text x="54.7" y="17">5</text>
<text x="60.9" y="12.9">DDI1_TXN1</text>
<text x="60.9" y="14.3">DDI1_TXP1</text>
<text x="60.9" y="15.7">DDI1_TXN2</text>
<text x="60.9" y="17">DDI1_TXP2</text>
<text x="78.4" y="13.3">DDI1_TXP1</text>
<text x="78.4" y="14.6">DDI1_TXN2</text>
<text x="78.4" y="16">DDI1_TXP2</text>
<text x="78.4" y="17.4">DDI1_TXN3</text>
<text x="149.7" y="13.3">EDP_TX1_DP</text>
<text x="149.7" y="14.6">EDP_TX2_DN</text>
<text x="149.7" y="16">EDP_TX2_DP</text>
<text x="149.7" y="17.4">EDP_TX3_DN</text>
<text x="174.2" y="12.9">CB_EDP_TXN1</text>
<text x="174.2" y="15.7">CB_EDP_TXN2</text>
<text x="174.3" y="14.3">CB_EDP_TXP1</text>
<text x="174.3" y="17">CB_EDP_TXP2</text>
<text x="188.4" y="14.3">5</text>
<text x="188.4" y="17">5</text>
<text x="188.4" y="12.9">5</text>
<text x="188.4" y="15.7">5</text>
<text x="54.7" y="18.4">5</text>
<text x="54.7" y="19.8">5</text>
<text x="60.9" y="18.4">DDI1_TXN3</text>
<text x="60.9" y="19.8">DDI1_TXP3</text>
<text x="78.4" y="18.7">DDI1_TXP3</text>
<text x="149.7" y="18.7">EDP_TX3_DP</text>
<text x="149.7" y="21.5">EDP_AUX_DN</text>
<text x="149.7" y="22.8">EDP_AUX_DP</text>
<text x="174.2" y="18.4">CB_EDP_TXN3</text>
<text x="174.3" y="19.8">CB_EDP_TXP3</text>
<text x="188.4" y="19.8">5</text>
<text x="188.4" y="18.4">5</text>
<text x="149.7" y="28.3">DDI1_AUX_C_DN</text>
<text x="149.7" y="29.7">DDI1_AUX_C_DP</text>
<text x="55.1" y="36.5">DDI1_CTRL_CLK</text>
<text x="55.1" y="37.9">DDI1_CTRL_DATA</text>
<text x="177.2" y="37.9">DDI1_HPD_Q</text>
<text x="167.6" y="46.1">eDP_BKLT_EN</text>
<text x="167.6" y="47.5">eDP_BRIGHTNESS</text>
<text x="186.8" y="44.3">EDP_HPD</text>
<text x="187.3" y="47.2">eDP_BKLT_EN</text>
<text x="198.3" y="44.3">5,22</text>
<text x="201.5" y="47.2">5</text>
<text x="167.6" y="48.9">eDP_VDD_EN</text>
<text x="187.3" y="48.6">eDP_BRIGHTNESS</text>
<text x="187.3" y="50">eDP_VDD_EN</text>
<text x="201.2" y="50">5</text>
<text x="204.2" y="48.6">5</text>
<text x="45.5" y="58.5">DDI1_AUX_C_DP</text>
<text x="45.5" y="59.9">DDI1_AUX_C_DN</text>
<text x="72.9" y="58.5">DDI1_AUX_DP</text>
<text x="72.9" y="59.9">DDI1_AUX_DN</text>
<text x="20.8" y="62.6">DDI1_DDC_AUX_SEL</text>
<text x="45.5" y="64">DDI1_CTRL_CLK</text>
<text x="45.5" y="65.4">DDI1_CTRL_DATA R775</text>
<text x="143.2" y="70.5">22</text>
<text x="143.2" y="71.9">22</text>
<text x="150" y="70.5">3460_TXP0</text>
<text x="150" y="71.9">3460_TXN0</text>
<text x="177.2" y="69.5">EDP_TX0_DP</text>
<text x="177.2" y="70.8">EDP_TX0_DN</text>
<text x="7.1" y="72.2">DDI1_AUX_C_DP</text>
<text x="7.1" y="73.6">DDI1_AUX_DP</text>
<text x="7.1" y="75">DDI1_DDC_AUX_SEL</text>
<text x="7.1" y="77.7">DDI1_AUX_DN</text>
<text x="7.1" y="76.3">DDI1_AUX_C_DN</text>
<text x="49.6" y="76.3">DDI1_DDC_SEL</text>
<text x="49.6" y="77.7">DDI1_CTRL_CLK</text>
<text x="49.6" y="73.6">DDI1_CTRL_DATA</text>
<text x="49.6" y="72.2">DDI1_DDC_SEL</text>
<text x="60.6" y="75">DDI1_AUX_DN</text>
<text x="75.7" y="75.9">DDI1_AUX_DN</text>
<text x="90" y="75.9">5</text>
<text x="101.7" y="75">DDI1_HPD_Q</text>
<text x="133.3" y="75.9">CB_DDI1_HPD</text>
<text x="143.2" y="74.6">22</text>
<text x="143.2" y="76">22</text>
<text x="147.7" y="75.9">5</text>
<text x="150" y="74.6">3460_TXP1</text>
<text x="150" y="76">3460_TXN1</text>
<text x="177.2" y="73.6">EDP_TX1_DP</text>
<text x="177.2" y="75">EDP_TX1_DN</text>
<text x="3.8" y="85.5">5</text>
<text x="10" y="85.5">DDI1_AUX_DP</text>
<text x="22.2" y="84.5">DDI1_AUX_DP</text>
<text x="144.3" y="85.9">EDP_AUX_DP</text>
<text x="144.3" y="87.3">EDP_AUX_DN</text>
<text x="190.2" y="87">3460_AUX_P</text>
<text x="190.2" y="88.3">3460_AUX_N</text>
<text x="190.2" y="85.6">CB_EDP_AUXP</text>
<text x="190.2" y="89.7">CB_EDP_AUXN</text>
<text x="203.1" y="87">22</text>
<text x="203.2" y="88.3">22</text>
<text x="204.8" y="85.6">5</text>
<text x="204.9" y="89.7">5</text>
<text x="48.3" y="112">DDI1_DDC_SEL</text>
<text x="-.6" y="119.8">5</text>
<text x="5.6" y="119.8">DDI1_DDC_AUX_SEL</text>
<text x="22.2" y="118.8">DDI1_DDC_AUX_SEL</text>
</g>
<g font-size="1.2">
<text x="91.5" y="9.3">E55</text>
<text x="91.5" y="10.7">F55</text>
<text x="145" y="9.3">C47</text>
<text x="145" y="10.7">C46</text>
<text x="91.3" y="16.1">G53</text>
<text x="91.5" y="12">E58</text>
<text x="91.5" y="14.8">F53</text>
<text x="91.5" y="17.5">F56</text>
<text x="91.5" y="13.4">F58</text>
<text x="145" y="12">D46</text>
<text x="145" y="14.8">A45</text>
<text x="145" y="17.5">A47</text>
<text x="145" y="13.4">C45</text>
<text x="145" y="16.1">B45</text>
<text x="91.3" y="18.9">G56</text>
<text x="91.4" y="21.6">C50</text>
<text x="91.4" y="23">D50</text>
<text x="145" y="21.6">E45</text>
<text x="145" y="23">F45</text>
<text x="145" y="18.9">B47</text>
<text x="91.4" y="24.4">C52</text>
<text x="91.4" y="29.8">D51</text>
<text x="91.4" y="25.7">D52</text>
<text x="91.5" y="27.1">A50</text>
<text x="91.5" y="28.5">B50</text>
<text x="145" y="28.5">G50</text>
<text x="145" y="29.8">F50</text>
<text x="145" y="25.7">B52</text>
<text x="79.5" y="34">R0201</text>
<text x="79.5" y="35.4">R0201</text>
<text x="83.6" y="34.6">+V3.3S</text>
<text x="91.4" y="31.2">C51</text>
<text x="145" y="31.2">E48</text>
<text x="145" y="32.6">F48</text>
<text x="145" y="34">G46</text>
<text x="145" y="35.3">F46</text>
<text x="91.6" y="36.7">L13</text>
<text x="91.6" y="38.1">L12</text>
<text x="92.1" y="40.9">N7</text>
<text x="145" y="38.1">L9</text>
<text x="145" y="39.5">L7</text>
<text x="145" y="40.9">L6</text>
<text x="91.4" y="45">N11</text>
<text x="91.4" y="46.3">N12</text>
<text x="92.1" y="42.2">N8</text>
<text x="145" y="42.2">N9</text>
<text x="145" y="43.6">L10</text>
<text x="145" y="47.7">R11</text>
<text x="145" y="46.3">R12</text>
<text x="37" y="49.7">+VCCIO</text>
<text x="91.5" y="49.1">E52</text>
<text x="145" y="49.1">U13</text>
<text x="33.6" y="55.7">+V3.3S</text>
<text x="111" y="65.3">+V5S</text>
<text x="32.6" y="67.6" transform="rotate(-90 32.6 67.6)">1</text>
<text x="35.3" y="67.6" transform="rotate(-90 35.3 67.6)">14</text>
<text x="112.1" y="71.7" transform="rotate(-90 112.1 71.7)">2</text>
<text x="21.9" y="75.2">C0201</text>
<text x="28.5" y="72.4">2</text>
<text x="28.5" y="73.7">3</text>
<text x="28.5" y="75.1">4</text>
<text x="28.5" y="76.5">5</text>
<text x="28.5" y="77.9">6</text>
<text x="42.1" y="77.9">9</text>
<text x="42.1" y="76.5">10</text>
<text x="42.1" y="75.1">11</text>
<text x="42.1" y="73.7">12</text>
<text x="42.1" y="72.4">13</text>
<text x="110.8" y="75.1">1</text>
<text x="116.2" y="75.1">6</text>
<text x="21.9" y="79.3">C0201</text>
<text x="32.6" y="83.9" transform="rotate(-90 32.6 83.9)">7</text>
<text x="35.3" y="83.9" transform="rotate(-90 35.3 83.9)">8</text>
<text x="68.6" y="82">R0201</text>
<text x="127.5" y="83.4">R0201</text>
<text x="38.1" y="84.6" transform="rotate(-90 38.1 84.6)">15</text>
<text x="65.1" y="86.1">+V3.3S</text>
<text x="31.5" y="94.4">R0201</text>
<text x="45.9" y="101">+V3.3S</text>
<text x="49.4" y="110.9">R0201</text>
<text x="39.8" y="116.3">R0201</text>
<text x="43.6" y="119">5</text>
<text x="47.7" y="115.6" transform="rotate(-90 47.7 115.6)">3</text>
<text x="39.8" y="125.9">R0201</text>
<text x="47.7" y="120.9" transform="rotate(-90 47.7 120.9)">4</text>
</g>
<g font-size="1.2" fill="#004080">
<text x="95.3" y="10.2">DDI1_TXN[0]</text>
<text x="95.3" y="11.6">DDI1_TXP[0]</text>
<text x="136.3" y="10.2">EDP_TXN[0]</text>
<text x="136.4" y="11.6">EDP_TXP[0]</text>
<text x="95.3" y="12.9">DDI1_TXN[1]</text>
<text x="95.3" y="15.7">DDI1_TXN[2]</text>
<text x="95.3" y="14.3">DDI1_TXP[1]</text>
<text x="95.3" y="17">DDI1_TXP[2]</text>
<text x="136.3" y="12.9">EDP_TXN[1]</text>
<text x="136.3" y="15.7">EDP_TXN[2]</text>
<text x="136.4" y="14.3">EDP_TXP[1]</text>
<text x="136.4" y="17">EDP_TXP[2]</text>
<text x="95.3" y="18.4">DDI1_TXN[3]</text>
<text x="95.3" y="19.8">DDI1_TXP[3]</text>
<text x="95.3" y="22.5">DDI2_TXN[0]</text>
<text x="95.3" y="23.9">DDI2_TXP[0]</text>
<text x="136.3" y="18.4">EDP_TXN[3]</text>
<text x="136.4" y="19.8">EDP_TXP[3]</text>
<text x="136.8" y="22.5">EDP_AUXN</text>
<text x="136.9" y="23.9">EDP_AUXP</text>
<text x="95.3" y="25.3">DDI2_TXN[1]</text>
<text x="95.3" y="28">DDI2_TXN[2]</text>
<text x="95.3" y="26.6">DDI2_TXP[1]</text>
<text x="95.3" y="29.4">DDI2_TXP[2]</text>
<text x="134" y="26.6">EDP_DISP_UTIL</text>
<text x="136.5" y="29.4">DDI1_AUXN</text>
<text x="95.3" y="30.7">DDI2_TXN[3]</text>
<text x="95.3" y="32.1">DDI2_TXP[3]</text>
<text x="136.5" y="32.1">DDI2_AUXN</text>
<text x="136.5" y="34.9">DDI3_AUXN</text>
<text x="136.6" y="30.7">DDI1_AUXP</text>
<text x="136.6" y="33.5">DDI2_AUXP</text>
<text x="95.3" y="37.6">GPP_E18/DDPB_CTRLCLK</text>
<text x="95.3" y="39">GPP_E19/DDPB_CTRLDATA</text>
<text x="95.3" y="41.7">GPP_E20/DDPC_CTRLCLK</text>
<text x="130.2" y="40.3">GPP_E14/DDPC_HPD1</text>
<text x="130.2" y="41.7">GPP_E15/DDPD_HPD2</text>
<text x="130.3" y="39">GPP_E13/DDPB_HPD0</text>
<text x="136.6" y="36.2">DDI3_AUXP</text>
<text x="95.3" y="43.1">GPP_E21/DDPC_CTRLDATA</text>
<text x="95.3" y="45.8">GPP_E22/DDPD_CTRLCLK</text>
<text x="95.3" y="47.2">GPP_E23/DDPD_CTRLDATA</text>
<text x="130.3" y="43.1">GPP_E16/DDPE_HPD3</text>
<text x="131.8" y="44.4">GPP_E17/EDP_HPD</text>
<text x="135.4" y="47.2">EDP_BKLTEN</text>
<text x="95.3" y="50">EDP_RCOMP</text>
<text x="134.7" y="48.6">EDP_BKLTCTL</text>
<text x="135.9" y="50">EDP_VDDEN</text>
<text x="33.5" y="71.8" transform="rotate(-90 33.5 71.8)">1OE</text>
<text x="36.2" y="71.9" transform="rotate(-90 36.2 71.9)">VCC</text>
<text x="30.8" y="73.3">1A</text>
<text x="30.8" y="74.6">1B</text>
<text x="30.8" y="76">2OE</text>
<text x="30.8" y="77.4">2A</text>
<text x="38" y="77.4">3OE</text>
<text x="38" y="73.3">4OE</text>
<text x="39" y="76">4B</text>
<text x="39" y="74.6">4A</text>
<text x="30.8" y="78.7">2B</text>
<text x="33.5" y="81.6" transform="rotate(-90 33.5 81.6)">GND</text>
<text x="36.2" y="81.6" transform="rotate(-90 36.2 81.6)">3B</text>
<text x="39" y="78.7">3A</text>
<text x="39" y="81.6" transform="rotate(-90 39 81.6)">GND</text>
</g>
<g font-size="1.2" fill="#000080">
<text x="160.1" y="10.7">X/0</text>
<text x="160.1" y="9.4">X/0</text>
<text x="167" y="10.7">R43</text>
<text x="167" y="9.4">R42</text>
<text x="160.1" y="13.5">X/0</text>
<text x="160.1" y="12.1">X/0</text>
<text x="167" y="13.5">R45</text>
<text x="167" y="12.1">R44</text>
<text x="164.6" y="23.7">TP22</text>
<text x="68.6" y="34">R46</text>
<text x="68.6" y="35.4">R47</text>
<text x="75.4" y="34">2.2K</text>
<text x="75.4" y="35.4">2.2K</text>
<text x="54.9" y="49.1">R49</text>
<text x="61.7" y="49.1">24.9</text>
<text x="56.2" y="58.7">C741</text>
<text x="61.7" y="58.7">X/0.1uFC0201</text>
<text x="41.1" y="60.1">C17</text>
<text x="41.1" y="62.9">0.1uF</text>
<text x="56.2" y="60.1">C742</text>
<text x="56.2" y="64.2">R774</text>
<text x="61.7" y="60.1">X/0.1uFC0201</text>
<text x="61.7" y="64.2">X/0R0201</text>
<text x="61.7" y="65.6">X/0R0201</text>
<text x="37" y="68.3">U2</text>
<text x="167.3" y="69.7">R50</text>
<text x="167.3" y="71.1">R51</text>
<text x="175.5" y="69.7">0</text>
<text x="175.5" y="71.1">0</text>
<text x="17.8" y="73.8">C18</text>
<text x="17.8" y="77.9">C19</text>
<text x="23.3" y="73.8">0.1uF</text>
<text x="23.3" y="77.9">0.1uF</text>
<text x="167.3" y="75.2">R54</text>
<text x="167.3" y="73.8">R52</text>
<text x="175.5" y="75.2">0</text>
<text x="175.5" y="73.8">0</text>
<text x="38.4" y="83.4">14-T_C_L-74CBTLV3125BQ-0</text>
<text x="68.6" y="79.3">R55</text>
<text x="68.6" y="80.7">100K</text>
<text x="112.4" y="78.7">Q4A</text>
<text x="112.4" y="80.4">EM6K1GT2R</text>
<text x="127.5" y="80.7">R53</text>
<text x="127.5" y="82">100K</text>
<text x="165.9" y="86.1">R60</text>
<text x="165.9" y="87.5">R61</text>
<text x="165.9" y="88.9">R62</text>
<text x="165.9" y="84.8">R59</text>
<text x="174.2" y="86.1">0</text>
<text x="174.2" y="87.5">0</text>
<text x="174.2" y="88.9">X/0</text>
<text x="174.2" y="84.8">X/0</text>
<text x="31.5" y="91.7">R56</text>
<text x="31.5" y="93">100K</text>
<text x="39.8" y="113.6">R68</text>
<text x="49.4" y="108.1">R66</text>
<text x="49.4" y="109.5">10K</text>
<text x="39.8" y="115">X/10K</text>
<text x="50.2" y="117.7">Q4B</text>
<text x="50.2" y="119.3">EM6K1GT2R</text>
<text x="39.8" y="123.2">R70</text>
<text x="39.8" y="124.6">1M</text>
</g>
<g font-size="1">
<text x="21.9" y="1">5</text>
<text x="63.1" y="1">4</text>
<text x="104.2" y="1">3</text>
<text x="145.4" y="1">2</text>
<text x="186.5" y="1">1</text>
<text x=".3" y="18.5">D</text>
<text x="207.4" y="18.5">D</text>
<text x=".3" y="51.1">C</text>
<text x="207.4" y="51.1">C</text>
<text x=".3" y="83.7">B</text>
<text x="207.4" y="83.7">B</text>
<text x=".3" y="116.2">A</text>
<text x="207.4" y="116.2">A</text>
<text x="21.9" y="132.7">5</text>
<text x="63.1" y="132.7">4</text>
<text x="104.2" y="132.7">3</text>
<text x="145.4" y="132.7">2</text>
<text x="186.5" y="132.7">1</text>
</g>
<g font-size=".9" fill="#000080">
<text x="96" y="6.3">U1A</text>
<text x="94.6" y="51.6">SKYLAK-U SERIES</text>
</g>
<g font-size=".9" fill="#00f">
<text x="109.2" y="22.4">DDI</text>
<text x="124.2" y="22.8">EDP</text>
<text x="109.6" y="35">DISPLAY SIDEBANDS</text>
<text x="117.9" y="47.5">SKL_ULT</text>
</g>
</svg>
